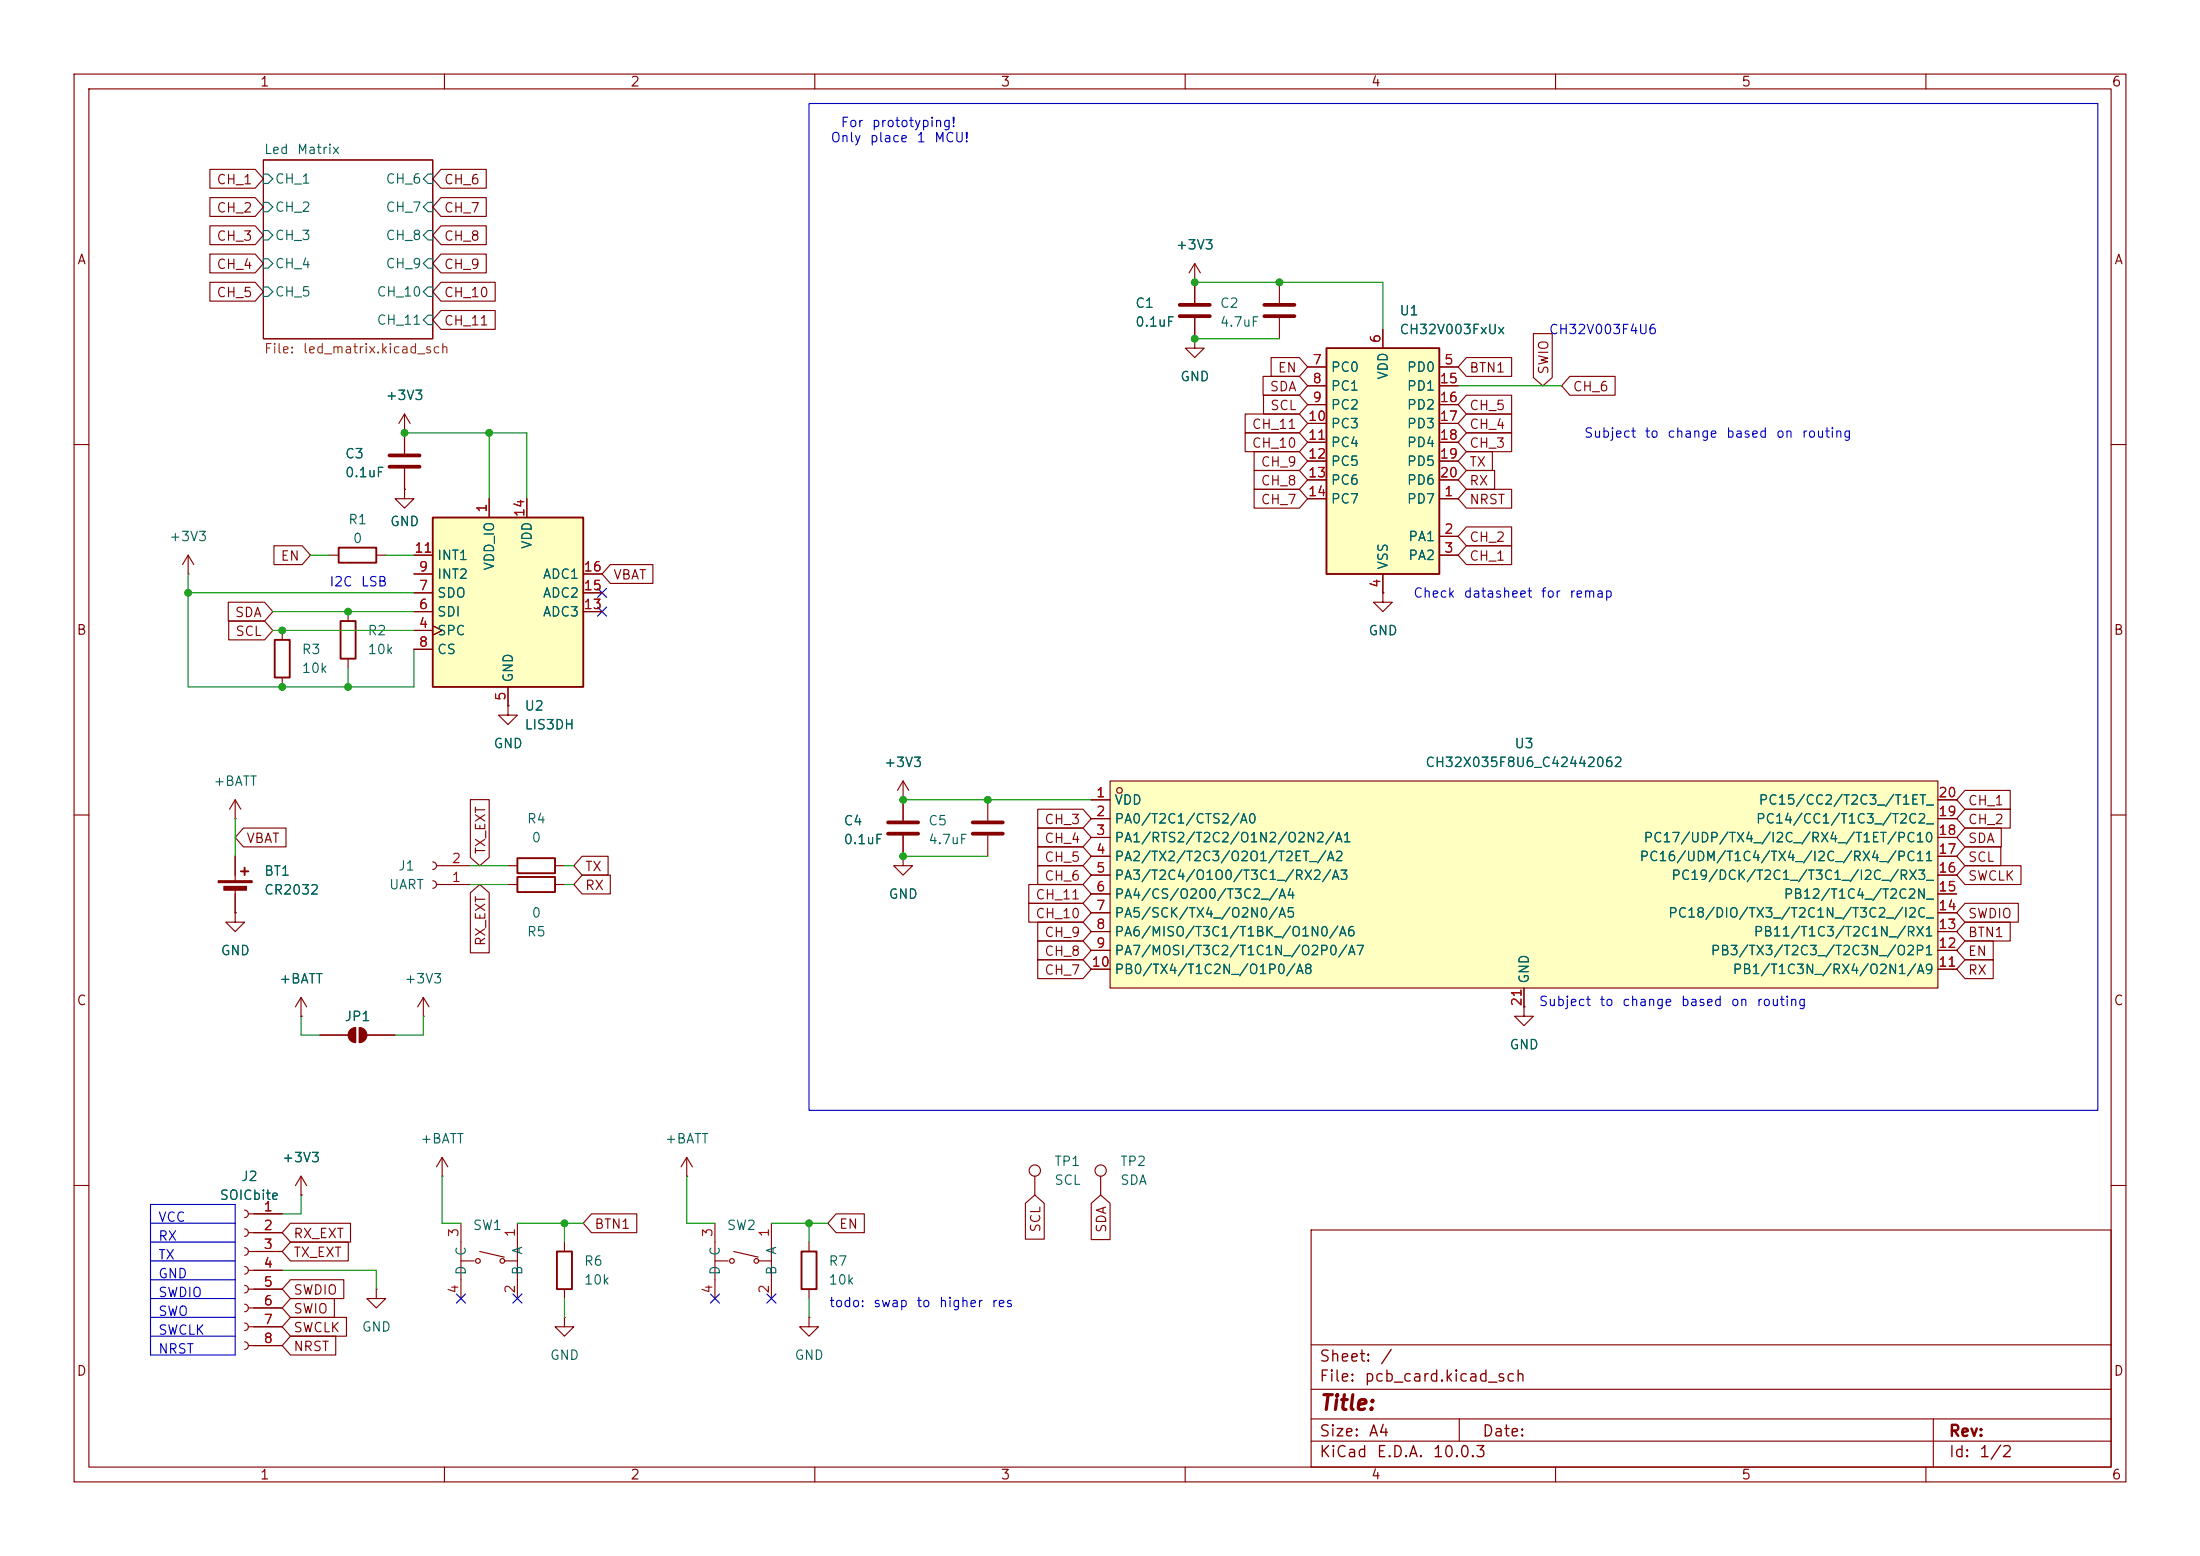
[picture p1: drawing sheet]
<svg xmlns="http://www.w3.org/2000/svg" width="297mm" height="210mm" viewBox="0 0 297 210" stroke-linecap="round" stroke-linejoin="round" font-family="sans-serif">
<g fill="none" stroke="#840000" stroke-width=".15">
<path d="M10 10h277v190h-277zM12 12h273v186h-273zM60 10v2M110 10v2M160 10v2M210 10v2M260 10v2M35.6 21.6h22.8v24.1h-22.8zM10 60h2M285 60h2M10 110h2M31.7 110.5h.1"/>
<path d="M31.7 108l-.7 1.2M31.7 108l.8 1.2M31.7 108v2.5M285 110h2M10 160h2M177 166h108v32h-108zM285 160h2M60 198v2M110 198v2M160 198v2M177 194.5h108M177 191.5h108"/>
<path d="M177 187.5h108M177 181.5h108M197 191.5v3M210 198v2M260 198v2M261 191.5v6.5"/>
</g>
<path d="M35.6 23.5h.6l.6 .6-.6 .7h-.6zM35.6 27.3h.6l.6 .6-.6 .7h-.6zM35.6 31.1h.6l.6 .7-.6 .6h-.6zM35.6 34.9h.6l.6 .7-.6 .6h-.6zM35.6 38.7h.6l.6 .7-.6 .6h-.6zM57.8 23.5h.6v1.3h-.6l-.7-.7zM57.8 27.3h.6v1.3h-.6l-.7-.7zM57.8 31.1h.6v1.3h-.6l-.7-.6zM57.8 34.9h.6v1.3h-.6l-.7-.6zM57.8 38.7h.6v1.3h-.6l-.7-.6zM57.8 42.5h.6v1.3h-.6l-.7-.6z" fill="none" stroke="#006464" stroke-width=".15"/>
<path d="M149.9 105.4h111.7v28h-111.7z" fill="#ffffc2"/>
<g fill="none" stroke="#840000" stroke-width=".15">
<path d="M54.6 58.4h.1M54.6 55.9l-.8 1.3M54.6 55.9l.8 1.3M54.6 55.9v5.3M25.4 77.5h.1M25.4 74.9l-.8 1.3M25.4 74.9l.8 1.3M25.4 74.9v2.6M44.4 74.9h1.3M50.8 74.9h1.3M54.6 66v1.3h1.3l-1.3 1.3-1.3-1.3h1.3M54.6 66h.1"/>
<path d="M54.6 63.2v2.8M38.1 85.1v1.3M38.1 91.4v1.3M47 82.6v1.2M47 88.9v1.3M58.4 118.9a.51 .51 0 0 1 .5 .5 .51 .51 0 0 1-.5 .5M58.4 116.3a.51 .51 0 0 1 .5 .5 .51 .51 0 0 1-.5 .5M58.9 119.4h4.6M58.9 116.8h4.6M68.6 119.4h1.2M68.6 116.8h1.2M74.9 119.4h1.3"/>
<path d="M74.9 116.8h1.3M147.3 108h2.6M147.3 110.5h2.6M147.3 113h2.6M147.3 115.6h2.6M147.3 118.1h2.6M149.9 105.4h111.7v28h-111.7zM261.6 108h2.6M261.6 110.5h2.6M261.6 113h2.6M261.6 115.6h2.6M261.6 118.1h2.6"/>
<path d="M147.3 120.7h2.6M147.3 123.2h2.6M147.3 125.7h2.6M147.3 128.3h2.6M147.3 130.8h2.6M205.7 135.9v1.3h1.3l-1.3 1.2-1.2-1.2h1.2M205.7 135.9h.1M205.7 133.4v2.5M261.6 120.7h2.6M261.6 123.2h2.6M261.6 125.7h2.6M261.6 128.3h2.6"/>
<path d="M261.6 130.8h2.6"/>
<circle cx="151.1" cy="106.7" r=".38"/>
</g>
<path d="M45.7 73.9h5.1v2h-5.1zM37.1 86.4h2v5h-2zM46 83.8h2v5.1h-2zM69.8 115.8h5.1v2.1h-5.1zM69.8 118.4h5.1v2h-5.1z" fill="none" stroke="#840000" stroke-width=".25"/>
<path d="M52.6 61.5h4M52.6 63h4" fill="none" stroke="#840000" stroke-width=".51"/>
<path d="M58.4 69.9h20.3v22.8h-20.3z" fill="#ffffc2"/>
<path d="M58.4 69.9h20.3v22.8h-20.3z" fill="none" stroke="#840000" stroke-width=".25"/>
<g fill="none" stroke="#840000" stroke-width=".15">
<path d="M55.9 77.5h2.5M55.9 74.9h2.5M66 67.3v2.6M71.1 67.3v2.6M78.7 77.5h2.6M55.9 85.1h2.5M55.9 82.6h2.5M55.9 80h2.5M55.9 87.6h2.5M58.4 84.5l1.3 .6-1.3 .6M68.6 95.3v1.2h1.2l-1.2 1.3-1.3-1.3h1.3M68.6 95.3h.1"/>
<path d="M68.6 92.7v2.6M78.7 82.6h2.6M78.7 80h2.6"/>
</g>
<path d="M179.1 47h15.2v30.5h-15.2z" fill="#ffffc2"/>
<path d="M179.1 47h15.2v30.5h-15.2zM32.5 117.6h1M33 117.1v1M75.2 168.9h2v5.1h-2zM108.2 168.9h2v5.1h-2z" fill="none" stroke="#840000" stroke-width=".25"/>
<g fill="none" stroke="#840000" stroke-width=".15">
<path d="M28.3 26.7h6.1l1.2 1.2-1.2 1.3h-6.1zM28.3 22.9h6.1l1.2 1.2-1.2 1.3h-6.1zM28.3 34.3h6.1l1.2 1.3-1.2 1.2h-6.1zM28.3 30.5h6.1l1.2 1.3-1.2 1.2h-6.1zM28.3 38.1h6.1l1.2 1.3-1.2 1.2h-6.1zM59.5 26.7h6.1v2.5h-6.1l-1.1-1.3zM59.5 30.5h6.1v2.5h-6.1l-1.1-1.2zM59.5 22.9h6.1v2.5h-6.1l-1.1-1.3zM59.5 34.3h6.1v2.5h-6.1l-1.1-1.2zM59.5 38.1h7.4v2.5h-7.4l-1.1-1.2zM161.3 38.1h.1M161.3 35.6l-.8 1.2"/>
<path d="M161.3 35.6l.8 1.2M161.3 35.6v5.3M172.7 38.1v2.8M54.6 58.4h.1M54.6 58.4v2.8M59.5 41.9h7.4v2.6h-7.4l-1.1-1.3zM161.3 45.7v1.3h1.3l-1.3 1.3-1.3-1.3h1.3M161.3 45.7h.1M161.3 42.9v2.8M168.1 55.9h7.3l1.1 1.3-1.1 1.2h-7.3zM168.1 58.4h7.3l1.1 1.3-1.1 1.3h-7.3zM170.5 50.8h4.9l1.1 1.3-1.1 1.2h-4.9z"/>
<path d="M170.6 53.3h4.8l1.1 1.3-1.1 1.3h-4.8zM171.6 48.3h3.8l1.1 1.2-1.1 1.3h-3.8zM172.7 42.9v2.8M176.5 49.5h2.6M176.5 52.1h2.6M176.5 54.6h2.6M176.5 57.2h2.6M176.5 59.7h2.6M186.7 44.5v2.5M194.3 49.5h2.5M194.3 52.1h2.5M194.3 54.6h2.5"/>
<path d="M194.3 57.2h2.5M194.3 59.7h2.5M198 48.3h6.1v2.5h-6.1l-1.2-1.3zM198 53.3h6.1v2.6h-6.1l-1.2-1.3zM198 58.4h6.1v2.6h-6.1l-1.2-1.3zM198 55.9h6.1v2.5h-6.1l-1.2-1.2zM207 45h2.6v6l-1.3 1.1-1.3-1.1zM211.9 50.8h6.1v2.5h-6.1l-1.1-1.2zM37 73.7h3.8l1.1 1.2-1.1 1.3h-3.8zM54.6 66h.1M54.6 63.2v2.8M55.9 74.9h2.5"/>
<path d="M55.9 77.5h2.5M66 67.3v2.6M71.1 67.3v2.6M78.7 77.5h2.6M82.4 76.2h5.7v2.5h-5.7l-1.1-1.2zM169.3 61h6.1l1.1 1.2-1.1 1.3h-6.1zM169.3 63.5h6.1l1.1 1.3-1.1 1.2h-6.1zM169.3 66h6.1l1.1 1.3-1.1 1.3h-6.1zM176.5 67.3h2.6M176.5 62.2h2.6M176.5 64.8h2.6M186.7 77.5v2.5"/>
<path d="M194.3 67.3h2.5M194.3 72.4h2.5M194.3 74.9h2.5M194.3 62.2h2.5M194.3 64.8h2.5M198 66h6.1v2.6h-6.1l-1.2-1.3zM198 73.7h6.1v2.5h-6.1l-1.2-1.3zM198 71.1h6.1v2.6h-6.1l-1.2-1.3zM198 63.5h3.8v2.5h-3.8l-1.2-1.2zM198 61h3.5v2.5h-3.5l-1.2-1.3zM30.8 81.3h4.9l1.1 1.3-1.1 1.2h-4.9zM30.9 83.8h4.8l1.1 1.3-1.1 1.3h-4.8z"/>
<path d="M55.9 85.1h2.5M55.9 82.6h2.5M55.9 80h2.5M55.9 87.6h2.5M58.4 84.5l1.3 .6-1.3 .6M68.6 95.3h.1M68.6 92.7v2.6M78.7 82.6h2.6M78.7 80h2.6M186.7 80v1.3h1.3l-1.3 1.3-1.3-1.3h1.3M186.7 80h.1M31.7 115.6v3.3"/>
<path d="M31.7 119.9v3.3M32.9 111.8h5.7v2.5h-5.7l-1.2-1.3zM63.5 107.9h2.5v7.8l-1.2 1.1-1.3-1.1zM78.6 115.6h3.5v2.5h-3.5l-1.1-1.3zM78.6 118.1h3.8v2.6h-3.8l-1.1-1.3zM121.9 108h.1M121.9 115.6v1.2h1.3l-1.3 1.3-1.3-1.3h1.3M121.9 115.6h.1M121.9 105.4v5.3M121.9 112.8v2.8M121.9 105.4l-.7 1.3M121.9 105.4l.8 1.3"/>
<path d="M133.3 108v2.7M133.3 112.8v2.8M138.9 119.4h7.3l1.1 1.3-1.1 1.2h-7.3zM140.1 116.8h6.1l1.1 1.3-1.1 1.3h-6.1zM140.1 111.8h6.1l1.1 1.2-1.1 1.3h-6.1zM140.1 109.2h6.1l1.1 1.3-1.1 1.3h-6.1zM140.1 114.3h6.1l1.1 1.3-1.1 1.2h-6.1zM147.3 108h2.6M147.3 110.5h2.6M147.3 113h2.6M147.3 115.6h2.6M147.3 118.1h2.6"/>
<path d="M261.6 108h2.6M261.6 110.5h2.6M261.6 113h2.6M261.6 115.6h2.6M261.6 118.1h2.6M265.3 109.2h6.1v2.6h-6.1l-1.1-1.3zM265.3 106.7h6.1v2.5h-6.1l-1.1-1.2zM265.3 116.8h7.5v2.6h-7.5l-1.1-1.3zM265.3 111.8h4.9v2.5h-4.9l-1.1-1.3zM265.3 114.3h4.8v2.5h-4.8l-1.1-1.2zM31.7 123.2v1.3h1.3l-1.3 1.2-1.2-1.2h1.2M31.7 123.2h.1"/>
<path d="M40.6 137.2h.1M40.6 134.6v2.6M40.6 134.6l-.7 1.3M40.6 134.6l.8 1.3M43.2 139.7h3.8M48 138.7v2M48.5 138.7v2M49.5 139.7h3.8M57.1 137.2h.1M57.1 134.6l-.7 1.3M57.1 134.6l.8 1.3M57.1 134.6v2.6"/>
<path d="M63.5 120.5l1.3-1.1 1.2 1.1v8.1h-2.5zM138.9 121.9h7.3l1.1 1.3-1.1 1.3h-7.3zM140.1 127h6.1l1.1 1.3-1.1 1.2h-6.1zM140.1 124.5h6.1l1.1 1.2-1.1 1.3h-6.1zM140.1 129.5h6.1l1.1 1.3-1.1 1.3h-6.1zM147.3 120.7h2.6M147.3 123.2h2.6M147.3 125.7h2.6M147.3 128.3h2.6M147.3 130.8h2.6M205.7 135.9h.1M205.7 133.4v2.5"/>
<path d="M261.6 120.7h2.6M261.6 123.2h2.6M261.6 125.7h2.6M261.6 128.3h2.6M261.6 130.8h2.6M265.3 127h3.8v2.5h-3.8l-1.1-1.2zM265.3 124.5h6.1v2.5h-6.1l-1.1-1.3zM265.3 121.9h7.2v2.6h-7.2l-1.1-1.3zM265.3 129.5h3.8v2.6h-3.8l-1.1-1.3zM40.6 158.8l-.7 1.2M40.6 158.8l.8 1.2M40.6 158.8v2.5"/>
<path d="M59.7 158.8h.1M59.7 156.2l-.8 1.3M59.7 156.2l.8 1.3M59.7 156.2v2.6M92.7 158.8h.1M92.7 156.2l-.8 1.3M92.7 156.2l.8 1.3M92.7 156.2v2.6M139.7 158.8v2.5M148.6 158.8v2.5M33 163.3a.51 .51 0 0 1 .5 .5 .51 .51 0 0 1-.5 .5M33 165.9a.51 .51 0 0 1 .5 .5 .51 .51 0 0 1-.5 .5"/>
<path d="M33 168.4a.51 .51 0 0 1 .5 .5 .51 .51 0 0 1-.5 .5M33 170.9a.51 .51 0 0 1 .5 .6 .51 .51 0 0 1-.5 .5M33 173.5a.51 .51 0 0 1 .5 .5 .51 .51 0 0 1-.5 .5M33 176a.51 .51 0 0 1 .5 .5 .51 .51 0 0 1-.5 .5M33 178.6a.51 .51 0 0 1 .5 .5 .51 .51 0 0 1-.5 .5M33.5 163.8h4.6M33.5 166.4h4.6M33.5 168.9h4.6M33.5 171.5h4.6M33.5 174h4.6M33.5 176.5h4.6M33.5 179.1h4.6"/>
<path d="M39.2 165.1h8.1v2.5h-8.1l-1.1-1.2zM39.2 167.6h7.8v2.6h-7.8l-1.1-1.3zM39.2 172.7h7.2v2.6h-7.2l-1.1-1.3zM39.2 175.3h5.9v2.5h-5.9l-1.1-1.3zM39.2 177.8h7.6v2.5h-7.6l-1.1-1.2zM40.6 161.3h.1M50.8 174v1.3h1.3l-1.3 1.2-1.3-1.2h1.3M50.8 174h.1M62.2 165.1v10.2M62.2 170.2h1.8M64.8 168.9l3.3 .8M68.1 170.2h1.7"/>
<path d="M69.8 165.1v10.2M76.2 177.8v1.3h1.3l-1.3 1.2-1.3-1.2h1.3M76.2 177.8h.1M76.2 167.6v1.3M76.2 174v1.3M79.9 163.8h6.1v2.6h-6.1l-1.2-1.3zM96.5 170.2h1.8M96.5 165.1v10.2M99.1 168.9l3.3 .8M102.4 170.2h1.7M104.1 165.1v10.2M109.2 177.8v1.3h1.3l-1.3 1.2-1.3-1.2h1.3"/>
<path d="M109.2 177.8h.1M109.2 167.6v1.3M109.2 174v1.3M112.9 163.8h3.8v2.6h-3.8l-1.1-1.3zM138.4 162.4l1.3-1.1 1.3 1.1v4.8h-2.6zM147.3 162.4l1.3-1.1 1.3 1.1v4.9h-2.6zM33 181.1a.51 .51 0 0 1 .5 .5 .51 .51 0 0 1-.5 .5M33.5 181.6h4.6M39.2 180.3h6.1v2.6h-6.1l-1.1-1.3z"/>
<circle cx="139.7" cy="158" r=".76"/>
<circle cx="148.6" cy="158" r=".76"/>
<circle cx="64.5" cy="170.2" r=".32"/>
<circle cx="67.8" cy="170.2" r=".32"/>
<circle cx="98.8" cy="170.2" r=".32"/>
<circle cx="102.1" cy="170.2" r=".32"/>
</g>
<g fill="#840000" stroke="#840000" stroke-width=".15">
<path d="M29.5 118.9h4.5v.2h-4.5z"/>
<path d="M30.2 119.6h3.1v.5h-3.1z"/>
<path d="M47.3 139l.4-.3h.3v2a1.02 1.02 0 0 1-.9-.6 1.02 1.02 0 0 1 .2-1.1z"/>
<path d="M48.5 138.7a1.02 1.02 0 0 1 1 1 1.02 1.02 0 0 1-1 1z"/>
</g>
<path d="M159.3 41.1h4M159.3 42.7h4M170.7 41.1h4.1M170.7 42.7h4.1M119.9 111h4.1M119.9 112.5h4.1M131.3 111h4.1M131.3 112.5h4.1" fill="none" stroke="#840000" stroke-width=".51"/>
<path d="M109.2 14h174v135.9h-174zM20.3 165.1h11.4M20.3 167.6h11.4M20.3 170.2h11.4M20.3 172.7h11.4M20.3 175.3h11.4M20.3 177.8h11.4M20.3 162.6h11.4v20.3h-11.4zM20.3 180.3h11.4" fill="none" stroke="#0000c2" stroke-width=".15"/>
<g fill="none" stroke="#009600" stroke-width=".15">
<path d="M161.3 38.1h25.4v6.4M54.6 58.4h16.5v8.9M66 58.4v8.9M161.3 45.7h11.4M196.8 52.1h14M25.4 77.5v15.2h30.5v-5.1M41.9 74.9h2.5M52.1 74.9h3.8M25.4 80h30.5M36.8 85.1h19.1M36.8 82.6h19.1M47 90.2v2.5"/>
<path d="M31.7 110.5v5.1M63.5 119.4h5.1M63.5 116.8h5.1M76.2 119.4h1.3M76.2 116.8h1.3M121.9 115.6h11.4M121.9 108h25.4M40.6 137.2v2.5h2.6M57.1 137.2v2.5h-3.8M59.7 158.8v6.3h2.5M92.7 158.8v6.3h3.8M38.1 171.5h12.7v2.5"/>
<path d="M40.6 161.3v2.5h-2.5M69.8 165.1h8.9M76.2 165.1v2.5M76.2 175.3v2.5M104.1 165.1h7.7M109.2 165.1v2.5M109.2 175.3v2.5"/>
</g>
<path d="M80.7 79.4l1.2 1.2M81.9 79.4l-1.2 1.2M80.7 81.9l1.2 1.3M81.9 81.9l-1.2 1.3M61.6 174.7l1.2 1.2M62.8 174.7l-1.2 1.2M69.2 174.7l1.3 1.2M70.5 174.7l-1.3 1.2M95.9 174.7l1.2 1.2M97.1 174.7l-1.2 1.2M103.5 174.7l1.2 1.2M104.7 174.7l-1.2 1.2" fill="none" stroke="#000084" stroke-width=".15"/>
<g fill="#009600" stroke="#009600" stroke-width=".14">
<circle cx="109.2" cy="165.1" r=".46"/>
<circle cx="133.3" cy="108" r=".46"/>
<circle cx="121.9" cy="108" r=".46"/>
<circle cx="121.9" cy="115.6" r=".46"/>
<circle cx="66" cy="58.4" r=".46"/>
<circle cx="54.6" cy="58.4" r=".46"/>
<circle cx="76.2" cy="165.1" r=".46"/>
<circle cx="25.4" cy="80" r=".46"/>
<circle cx="38.1" cy="85.1" r=".46"/>
<circle cx="38.1" cy="92.7" r=".46"/>
<circle cx="47" cy="92.7" r=".46"/>
<circle cx="47" cy="82.6" r=".46"/>
<circle cx="161.3" cy="38.1" r=".46"/>
<circle cx="161.3" cy="45.7" r=".46"/>
<circle cx="172.7" cy="38.1" r=".46"/>
</g>
<text font-size="2" fill="#840000" x="178" y="190.8">Title:</text>
<g font-size="1.5" fill="#840000">
<text x="178" y="184.2">Sheet:</text>
<text x="186.2" y="184.2">/</text>
<text x="178" y="186.9">File:</text>
<text x="184.1" y="186.9">pcb_card.kicad_sch</text>
<text x="178" y="197.1">KiCad</text>
<text x="178" y="194.3">Size:</text>
<text x="184.7" y="194.3">A4</text>
<text x="185.7" y="197.1">E.D.A.</text>
<text x="193.3" y="197.1">10.0.3</text>
<text x="200" y="194.3">Date:</text>
<text x="263" y="194.3">Rev:</text>
<text x="263" y="197.1">Id:</text>
<text x="267.1" y="197.1">1/2</text>
</g>
<g font-size="1.3" fill="#840000">
<text x="35" y="12">1</text>
<text x="85" y="12">2</text>
<text x="135" y="12">3</text>
<text x="185" y="12">4</text>
<text x="235" y="12">5</text>
<text x="285" y="12">6</text>
<text x="29.2" y="29">CH_2</text>
<text x="29.2" y="25.2">CH_1</text>
<text x="59.8" y="29">CH_7</text>
<text x="59.8" y="25.2">CH_6</text>
<text x="10.3" y="36">A</text>
<text x="29.2" y="32.8">CH_3</text>
<text x="59.8" y="32.8">CH_8</text>
<text x="285.3" y="36">A</text>
<text x="29.2" y="36.6">CH_4</text>
<text x="29.2" y="40.4">CH_5</text>
<text x="59.8" y="36.6">CH_9</text>
<text x="59.8" y="40.4">CH_10</text>
<text x="59.8" y="44.2">CH_11</text>
<text x="171.3" y="53.1">SDA</text>
<text x="172.4" y="50.6">EN</text>
<text x="198.3" y="50.6">BTN1</text>
<text x="209.3" y="50.6" transform="rotate(-90 209.3 50.6)">SWIO</text>
<text x="212.2" y="53.1">CH_6</text>
<text x="168.9" y="58.2">CH_11</text>
<text x="171.4" y="55.7">SCL</text>
<text x="198.3" y="55.7">CH_5</text>
<text x="198.3" y="58.2">CH_4</text>
<text x="168.9" y="60.8">CH_10</text>
<text x="170.1" y="63.3">CH_9</text>
<text x="170.1" y="65.8">CH_8</text>
<text x="198.3" y="60.8">CH_3</text>
<text x="198.3" y="65.8">RX</text>
<text x="198.3" y="63.3">TX</text>
<text x="170.1" y="68.4">CH_7</text>
<text x="198.3" y="68.4">NRST</text>
<text x="37.8" y="76">EN</text>
<text x="198.3" y="76">CH_1</text>
<text x="198.3" y="73.5">CH_2</text>
<text x="31.6" y="83.6">SDA</text>
<text x="82.7" y="78.5">VBAT</text>
<text x="10.3" y="86">B</text>
<text x="31.7" y="86.2">SCL</text>
<text x="285.3" y="86">B</text>
<text x="140.9" y="111.6">CH_3</text>
<text x="265.6" y="111.6">CH_2</text>
<text x="265.6" y="109">CH_1</text>
<text x="33.2" y="114.1">VBAT</text>
<text x="65.8" y="115.4" transform="rotate(-90 65.8 115.4)">TX_EXT</text>
<text x="78.9" y="117.9">TX</text>
<text x="140.9" y="119.2">CH_6</text>
<text x="140.9" y="114.1">CH_4</text>
<text x="140.9" y="116.6">CH_5</text>
<text x="265.6" y="119.2">SWCLK</text>
<text x="265.6" y="114.1">SDA</text>
<text x="265.6" y="116.6">SCL</text>
<text x="78.9" y="120.4">RX</text>
<text x="139.7" y="121.7">CH_11</text>
<text x="139.7" y="124.3">CH_10</text>
<text x="265.6" y="124.3">SWDIO</text>
<text x="65.8" y="127.8" transform="rotate(-90 65.8 127.8)">RX_EXT</text>
<text x="140.9" y="129.3">CH_8</text>
<text x="140.9" y="126.8">CH_9</text>
<text x="140.9" y="131.9">CH_7</text>
<text x="265.6" y="129.3">EN</text>
<text x="265.6" y="126.8">BTN1</text>
<text x="265.6" y="131.9">RX</text>
<text x="10.3" y="136">C</text>
<text x="285.3" y="136">C</text>
<text x="39.5" y="167.4">RX_EXT</text>
<text x="80.2" y="166.2">BTN1</text>
<text x="113.2" y="166.2">EN</text>
<text x="140.8" y="166.4" transform="rotate(-90 140.8 166.4)">SCL</text>
<text x="149.7" y="166.5" transform="rotate(-90 149.7 166.5)">SDA</text>
<text x="39.5" y="170">TX_EXT</text>
<text x="39.5" y="175.1">SWDIO</text>
<text x="39.5" y="177.6">SWIO</text>
<text x="10.3" y="186">D</text>
<text x="39.5" y="182.7">NRST</text>
<text x="39.5" y="180.1">SWCLK</text>
<text x="285.3" y="186">D</text>
<text x="35" y="200">1</text>
<text x="85" y="200">2</text>
<text x="135" y="200">3</text>
<text x="185" y="200">4</text>
<text x="235" y="200">5</text>
<text x="285" y="200">6</text>
</g>
<g font-size="1.3" fill="#0000c2">
<text x="113.4" y="17.5">For</text>
<text x="117.6" y="17.5">prototyping!</text>
<text x="112" y="19.5">Only</text>
<text x="117.3" y="19.5">place</text>
<text x="123.6" y="19.5">1</text>
<text x="126" y="19.5">MCU!</text>
<text x="209" y="45.4">CH32V003F4U6</text>
<text x="213.8" y="59.4">Subject</text>
<text x="221.9" y="59.4">to</text>
<text x="225" y="59.4">change</text>
<text x="232.9" y="59.4">based</text>
<text x="239.7" y="59.4">on</text>
<text x="243.1" y="59.4">routing</text>
<text x="44.4" y="79.5">I2C</text>
<text x="48.6" y="79.5">LSB</text>
<text x="190.7" y="81">Check</text>
<text x="197.5" y="81">datasheet</text>
<text x="207.9" y="81">for</text>
<text x="211.8" y="81">remap</text>
<text x="207.7" y="136.1">Subject</text>
<text x="215.8" y="136.1">to</text>
<text x="218.9" y="136.1">change</text>
<text x="226.8" y="136.1">based</text>
<text x="233.6" y="136.1">on</text>
<text x="237" y="136.1">routing</text>
<text x="21.3" y="165.2">VCC</text>
<text x="21.3" y="167.8">RX</text>
<text x="21.3" y="170.3">TX</text>
<text x="21.3" y="172.8">GND</text>
<text x="21.3" y="175.4">SWDIO</text>
<text x="21.3" y="177.9">SWO</text>
<text x="111.8" y="176.7">todo:</text>
<text x="117.8" y="176.7">swap</text>
<text x="123.6" y="176.7">to</text>
<text x="126.7" y="176.7">higher</text>
<text x="133.8" y="176.7">res</text>
<text x="21.3" y="180.5">SWCLK</text>
<text x="21.3" y="183">NRST</text>
</g>
<g font-size="1.3" fill="#006464">
<text x="35.6" y="21.1">Led</text>
<text x="40" y="21.1">Matrix</text>
<text x="37" y="25.1">CH_1</text>
<text x="37" y="28.9">CH_2</text>
<text x="52" y="25.1">CH_6</text>
<text x="52" y="28.9">CH_7</text>
<text x="37" y="32.7">CH_3</text>
<text x="52" y="32.7">CH_8</text>
<text x="158.6" y="34">+3V3</text>
<text x="37" y="36.5">CH_4</text>
<text x="37" y="40.3">CH_5</text>
<text x="50.8" y="40.3">CH_10</text>
<text x="52" y="36.5">CH_9</text>
<text x="153.2" y="41.9">C1</text>
<text x="164.6" y="41.9">C2</text>
<text x="50.8" y="44.2">CH_11</text>
<text x="153.2" y="44.4">0.1uF</text>
<text x="164.6" y="44.4">4.7uF</text>
<text x="188.8" y="45.4">CH32V003FxUx</text>
<text x="188.8" y="42.9">U1</text>
<text x="159.3" y="51.8">GND</text>
<text x="179.6" y="50.5">PC0</text>
<text x="179.6" y="53">PC1</text>
<text x="187.7" y="51.3" transform="rotate(-90 187.7 51.3)">VDD</text>
<text x="189.8" y="50.5">PD0</text>
<text x="189.8" y="53">PD1</text>
<text x="52" y="54.3">+3V3</text>
<text x="179.6" y="55.6">PC2</text>
<text x="179.6" y="58.1">PC3</text>
<text x="189.8" y="55.6">PD2</text>
<text x="189.8" y="58.1">PD3</text>
<text x="46.5" y="62.2">C3</text>
<text x="46.5" y="64.7">0.1uF</text>
<text x="179.6" y="60.7">PC4</text>
<text x="179.6" y="63.2">PC5</text>
<text x="179.6" y="65.7">PC6</text>
<text x="189.8" y="60.7">PD4</text>
<text x="189.8" y="63.2">PD5</text>
<text x="189.8" y="65.7">PD6</text>
<text x="46.9" y="71.1">R1</text>
<text x="52.6" y="71.3">GND</text>
<text x="179.6" y="68.3">PC7</text>
<text x="189.8" y="68.3">PD7</text>
<text x="22.8" y="73.4">+3V3</text>
<text x="47.6" y="73.6">0</text>
<text x="58.9" y="75.9">INT1</text>
<text x="67" y="77.1" transform="rotate(-90 67 77.1)">VDD_IO</text>
<text x="72.1" y="74.2" transform="rotate(-90 72.1 74.2)">VDD</text>
<text x="187.7" y="77" transform="rotate(-90 187.7 77)">VSS</text>
<text x="190" y="73.4">PA1</text>
<text x="190" y="75.9">PA2</text>
<text x="58.9" y="83.5">SDI</text>
<text x="58.9" y="81">SDO</text>
<text x="58.9" y="78.4">INT2</text>
<text x="73.2" y="83.5">ADC3</text>
<text x="73.2" y="81">ADC2</text>
<text x="73.2" y="78.4">ADC1</text>
<text x="40.6" y="88.6">R3</text>
<text x="49.5" y="86.1">R2</text>
<text x="49.5" y="88.6">10k</text>
<text x="58.9" y="86.1">SPC</text>
<text x="58.9" y="88.6">CS</text>
<text x="184.7" y="86.1">GND</text>
<text x="40.6" y="91.1">10k</text>
<text x="69.6" y="92.2" transform="rotate(-90 69.6 92.2)">GND</text>
<text x="66.5" y="101.3">GND</text>
<text x="70.7" y="96.2">U2</text>
<text x="70.7" y="98.8">LIS3DH</text>
<text x="204.4" y="101.3">U3</text>
<text x="28.7" y="106.4">+BATT</text>
<text x="119.3" y="103.8">+3V3</text>
<text x="192.3" y="103.8">CH32X035F8U6_C42442062</text>
<text x="71" y="111.5">R4</text>
<text x="113.8" y="111.7">C4</text>
<text x="125.2" y="111.7">C5</text>
<text x="150.4" y="108.9">VDD</text>
<text x="150.4" y="111.5">PA0/T2C1/CTS2/A0</text>
<text x="237" y="111.5">PC14/CC1/T1C3_/T2C2_</text>
<text x="237.3" y="108.9">PC15/CC2/T2C3_/T1ET_</text>
<text x="35.6" y="118.5">BT1</text>
<text x="53.7" y="117.8">J1</text>
<text x="71.7" y="114">0</text>
<text x="113.8" y="114.3">0.1uF</text>
<text x="125.2" y="114.3">4.7uF</text>
<text x="150.4" y="114">PA1/RTS2/T2C2/O1N2/O2N2/A1</text>
<text x="150.4" y="116.5">PA2/TX2/T2C3/O2O1/T2ET_/A2</text>
<text x="150.4" y="119.1">PA3/T2C4/O1O0/T3C1_/RX2/A3</text>
<text x="221.2" y="116.5">PC16/UDM/T1C4/TX4_/I2C_/RX4_/PC11</text>
<text x="221.8" y="114">PC17/UDP/TX4_/I2C_/RX4_/T1ET/PC10</text>
<text x="225.5" y="119.1">PC19/DCK/T2C1_/T3C1_/I2C_/RX3_</text>
<text x="35.6" y="121">CR2032</text>
<text x="52.4" y="120.4">UART</text>
<text x="71.7" y="124.2">0</text>
<text x="119.9" y="121.6">GND</text>
<text x="150.4" y="121.6">PA4/CS/O2O0/T3C2_/A4</text>
<text x="150.4" y="124.2">PA5/SCK/TX4_/O2N0/A5</text>
<text x="225.1" y="124.2">PC18/DIO/TX3_/T2C1N_/T3C2_/I2C_</text>
<text x="240.7" y="121.6">PB12/T1C4_/T2C2N_</text>
<text x="29.7" y="129.2">GND</text>
<text x="71" y="126.7">R5</text>
<text x="150.4" y="126.7">PA6/MISO/T3C1/T1BK_/O1N0/A6</text>
<text x="150.4" y="129.2">PA7/MOSI/T3C2/T1C1N_/O2P0/A7</text>
<text x="150.4" y="131.8">PB0/TX4/T1C2N_/O1P0/A8</text>
<text x="230.9" y="129.2">PB3/TX3/T2C3_/T2C3N_/O2P1</text>
<text x="233.8" y="131.8">PB1/T1C3N_/RX4/O2N1/A9</text>
<text x="236.7" y="126.7">PB11/T1C3/T2C1N_/RX1</text>
<text x="37.6" y="133.1">+BATT</text>
<text x="54.5" y="133.1">+3V3</text>
<text x="206.7" y="132.8" transform="rotate(-90 206.7 132.8)">GND</text>
<text x="46.4" y="138.1">JP1</text>
<text x="203.7" y="141.9">GND</text>
<text x="56.7" y="154.6">+BATT</text>
<text x="89.7" y="154.6">+BATT</text>
<text x="32.5" y="159.7">J2</text>
<text x="38" y="157.2">+3V3</text>
<text x="142.2" y="157.7">TP1</text>
<text x="142.2" y="160.2">SCL</text>
<text x="151.1" y="157.7">TP2</text>
<text x="151.1" y="160.2">SDA</text>
<text x="29.6" y="162.3">SOICbite</text>
<text x="63.7" y="166.3">SW1</text>
<text x="98" y="166.3">SW2</text>
<text x="63.2" y="172.2" transform="rotate(-90 63.2 172.2)">D</text>
<text x="63.2" y="169.6" transform="rotate(-90 63.2 169.6)">C</text>
<text x="70.8" y="172.2" transform="rotate(-90 70.8 172.2)">B</text>
<text x="70.8" y="169.4" transform="rotate(-90 70.8 169.4)">A</text>
<text x="78.7" y="171.2">R6</text>
<text x="78.7" y="173.7">10k</text>
<text x="97.5" y="172.2" transform="rotate(-90 97.5 172.2)">D</text>
<text x="97.5" y="169.6" transform="rotate(-90 97.5 169.6)">C</text>
<text x="105.1" y="172.2" transform="rotate(-90 105.1 172.2)">B</text>
<text x="105.1" y="169.4" transform="rotate(-90 105.1 169.4)">A</text>
<text x="111.8" y="171.2">R7</text>
<text x="111.8" y="173.7">10k</text>
<text x="48.8" y="180">GND</text>
<text x="74.2" y="183.9">GND</text>
<text x="107.2" y="183.9">GND</text>
</g>
<g font-size="1.3" fill="#a90000">
<text x="186.7" y="46.4" transform="rotate(-90 186.7 46.4)">6</text>
<text x="177.1" y="49.5">7</text>
<text x="177.1" y="52">8</text>
<text x="194.3" y="52">15</text>
<text x="194.9" y="49.5">5</text>
<text x="176.5" y="57.1">10</text>
<text x="176.5" y="59.7">11</text>
<text x="177.1" y="54.6">9</text>
<text x="194.3" y="54.6">16</text>
<text x="194.3" y="57.1">17</text>
<text x="194.3" y="59.7">18</text>
<text x="176.5" y="62.2">12</text>
<text x="176.5" y="64.7">13</text>
<text x="194.3" y="62.2">19</text>
<text x="194.3" y="64.7">20</text>
<text x="66" y="69.3" transform="rotate(-90 66 69.3)">1</text>
<text x="71.1" y="69.9" transform="rotate(-90 71.1 69.9)">14</text>
<text x="176.5" y="67.3">14</text>
<text x="194.9" y="67.3">1</text>
<text x="55.8" y="74.9">11</text>
<text x="56.4" y="77.4">9</text>
<text x="78.7" y="77.4">16</text>
<text x="194.9" y="72.4">2</text>
<text x="194.9" y="74.9">3</text>
<text x="56.4" y="82.5">6</text>
<text x="56.4" y="80">7</text>
<text x="78.7" y="82.5">13</text>
<text x="78.7" y="80">15</text>
<text x="186.7" y="79.4" transform="rotate(-90 186.7 79.4)">4</text>
<text x="56.4" y="85.1">4</text>
<text x="56.4" y="87.6">8</text>
<text x="68.6" y="94.7" transform="rotate(-90 68.6 94.7)">5</text>
<text x="147.9" y="107.9">1</text>
<text x="261.6" y="107.9">20</text>
<text x="147.9" y="110.5">2</text>
<text x="147.9" y="113">3</text>
<text x="261.6" y="113">18</text>
<text x="261.6" y="110.5">19</text>
<text x="60.9" y="119.4">1</text>
<text x="60.9" y="116.8">2</text>
<text x="147.9" y="115.5">4</text>
<text x="147.9" y="118.1">5</text>
<text x="261.6" y="118.1">16</text>
<text x="261.6" y="115.5">17</text>
<text x="147.9" y="120.6">6</text>
<text x="147.9" y="123.2">7</text>
<text x="147.9" y="125.7">8</text>
<text x="261.6" y="125.7">13</text>
<text x="261.6" y="123.2">14</text>
<text x="261.6" y="120.6">15</text>
<text x="147.3" y="130.8">10</text>
<text x="147.9" y="128.2">9</text>
<text x="261.6" y="130.8">11</text>
<text x="261.6" y="128.2">12</text>
<text x="205.7" y="135.9" transform="rotate(-90 205.7 135.9)">21</text>
<text x="35.5" y="163.8">1</text>
<text x="35.5" y="166.3">2</text>
<text x="62.2" y="167.1" transform="rotate(-90 62.2 167.1)">3</text>
<text x="69.8" y="167.1" transform="rotate(-90 69.8 167.1)">1</text>
<text x="96.5" y="167.1" transform="rotate(-90 96.5 167.1)">3</text>
<text x="104.1" y="167.1" transform="rotate(-90 104.1 167.1)">1</text>
<text x="35.5" y="168.9">3</text>
<text x="35.5" y="171.4">4</text>
<text x="35.5" y="174">5</text>
<text x="35.5" y="176.5">6</text>
<text x="35.5" y="179">7</text>
<text x="62.2" y="174.7" transform="rotate(-90 62.2 174.7)">4</text>
<text x="69.8" y="174.7" transform="rotate(-90 69.8 174.7)">2</text>
<text x="96.5" y="174.7" transform="rotate(-90 96.5 174.7)">4</text>
<text x="104.1" y="174.7" transform="rotate(-90 104.1 174.7)">2</text>
<text x="35.5" y="181.6">8</text>
</g>
<g font-size="1.3" fill="#725600">
<text x="35.6" y="48">File:</text>
<text x="40.8" y="48">led_matrix.kicad_sch</text>
</g>
</svg>
